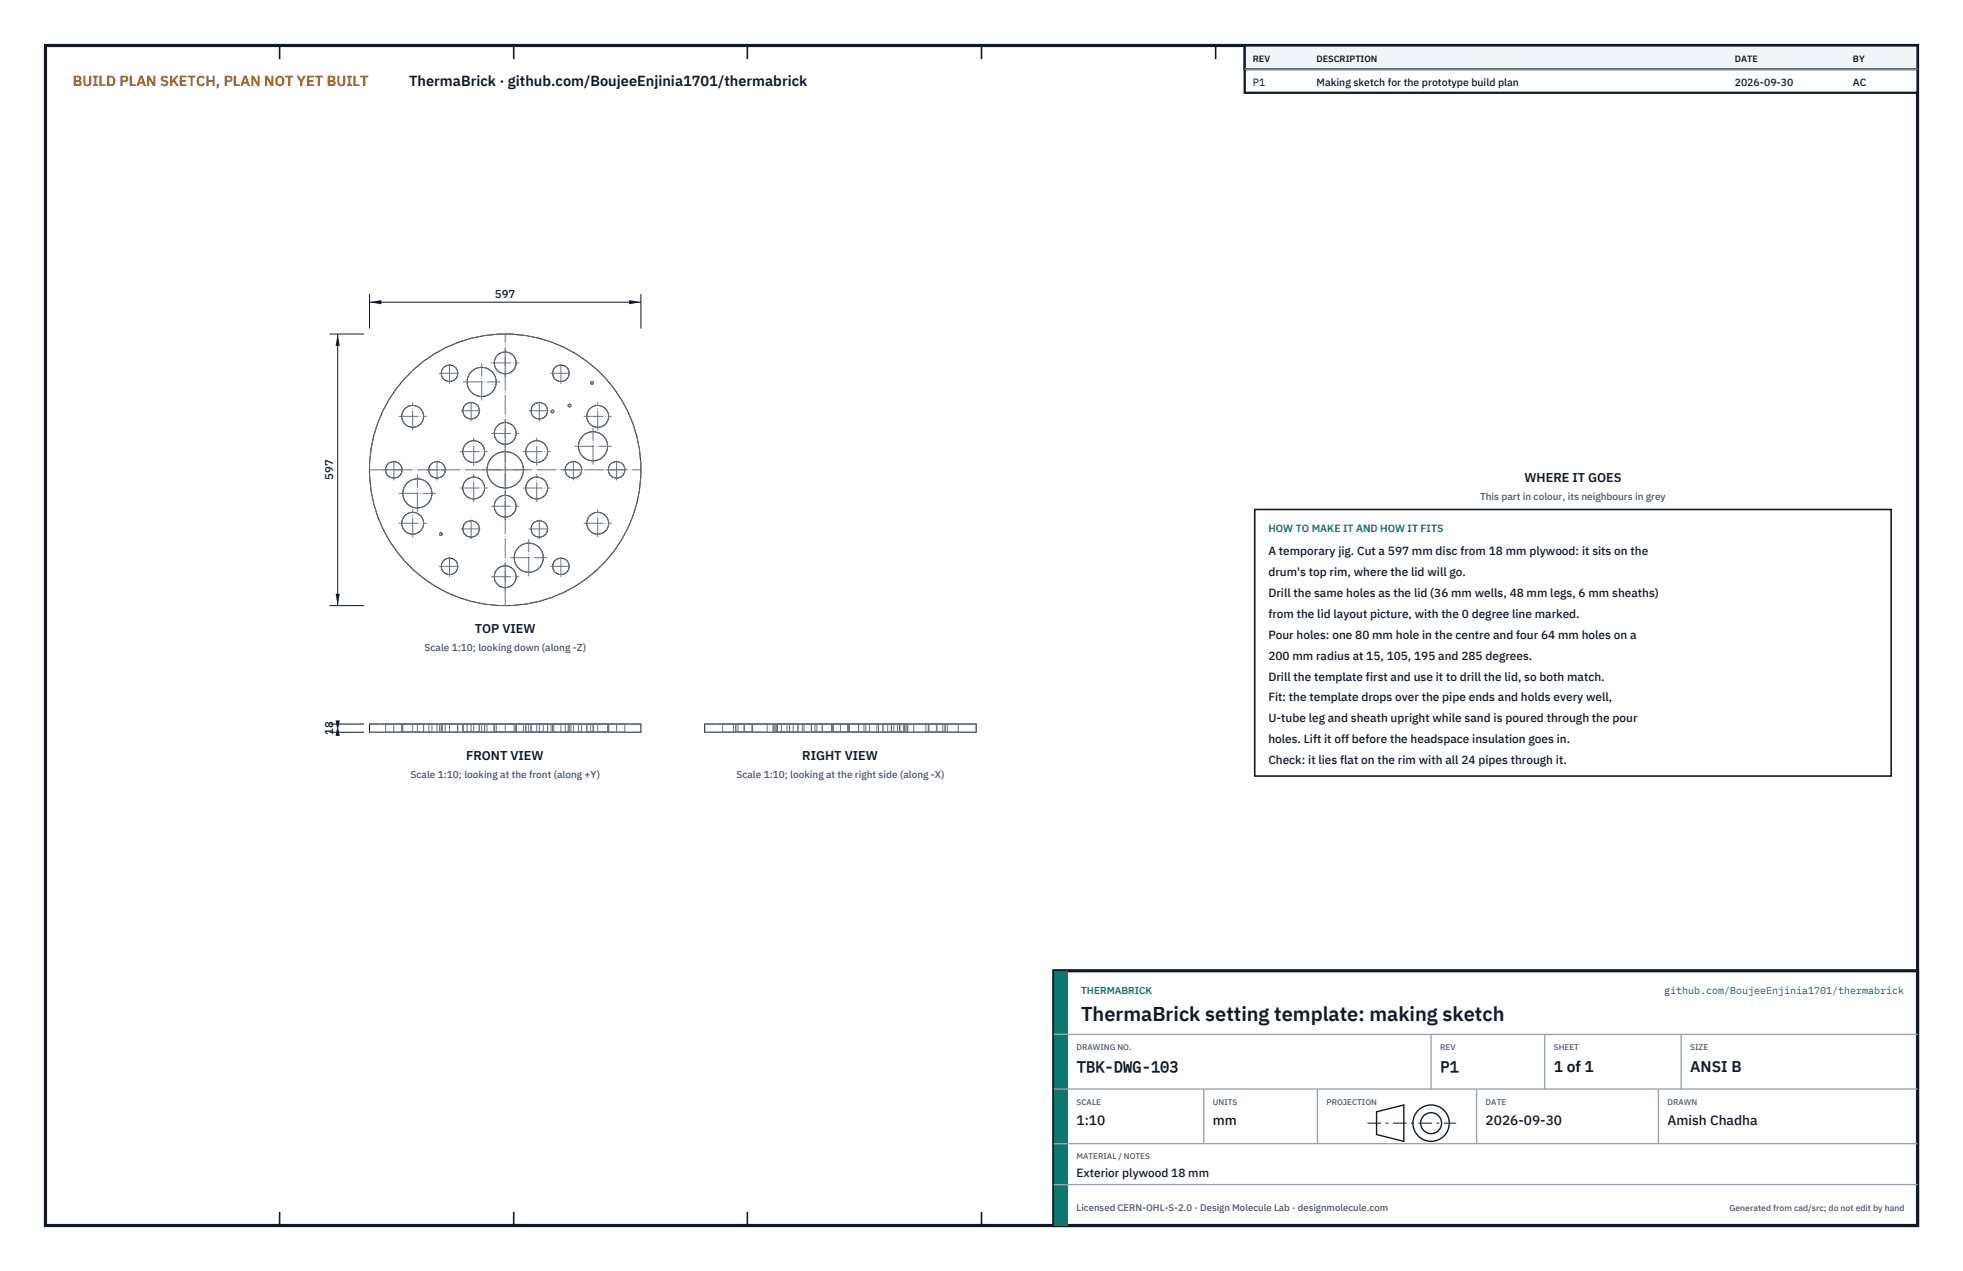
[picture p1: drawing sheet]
<svg xmlns="http://www.w3.org/2000/svg" width="432mm" height="279mm" viewBox="0 0 432 279" stroke-linecap="round" stroke-linejoin="round" font-family="sans-serif">
<path d="M10 10h411.8v259.4h-411.8z" fill="none" stroke="#111827" stroke-width=".7" stroke-linecap="butt"/>
<g fill="none" stroke="#111827" stroke-width=".35">
<path d="M61.5 10v3M113 10v3M164.4 10v3M215.9 10v3M267.4 10v3M318.9 10v3M370.3 10v3M61.5 266.4v3M113 266.4v3M164.4 266.4v3M215.9 266.4v3M267.4 266.4v3"/>
<path d="M318.9 266.4v3M370.3 266.4v3"/>
</g>
<g fill="none" stroke="#111727" stroke-width=".22">
<path d="M121.3 90.2h.4v.5h-.4zM125.1 88.9h.4v.5h-.4zM130 84h.4v.4h-.4zM96.8 117.2h.4v.4h-.4zM81.3 159.2h59.7v1.8h-59.7zM155 159.2h59.7v1.8h-59.7z"/>
<circle cx="111.1" cy="79.8" r="2.4"/>
<circle cx="90.8" cy="91.5" r="2.4"/>
<circle cx="98.9" cy="82.1" r="1.81"/>
<circle cx="103.6" cy="90.3" r="1.81"/>
<circle cx="104.2" cy="99.3" r="2.4"/>
<circle cx="106" cy="84" r="3.2"/>
<circle cx="111.1" cy="95.3" r="2.4"/>
<circle cx="118.1" cy="99.3" r="2.4"/>
<circle cx="118.6" cy="90.3" r="1.81"/>
<circle cx="123.4" cy="82.1" r="1.81"/>
<circle cx="130.5" cy="98.1" r="3.2"/>
<circle cx="131.5" cy="91.5" r="2.4"/>
<circle cx="86.6" cy="103.3" r="1.81"/>
<circle cx="90.8" cy="115" r="2.4"/>
<circle cx="91.8" cy="108.5" r="3.2"/>
<circle cx="96.1" cy="103.3" r="1.81"/>
<circle cx="103.6" cy="116.3" r="1.81"/>
<circle cx="104.2" cy="107.3" r="2.4"/>
<circle cx="111.1" cy="103.3" r="29.9"/>
<circle cx="111.1" cy="111.3" r="2.4"/>
<circle cx="111.1" cy="103.3" r="4"/>
<circle cx="118.1" cy="107.3" r="2.4"/>
<circle cx="118.6" cy="116.3" r="1.81"/>
<circle cx="126.1" cy="103.3" r="1.81"/>
<circle cx="131.5" cy="115" r="2.4"/>
<circle cx="135.6" cy="103.3" r="1.81"/>
<circle cx="98.9" cy="124.5" r="1.81"/>
<circle cx="111.1" cy="126.8" r="2.4"/>
<circle cx="116.3" cy="122.6" r="3.2"/>
<circle cx="123.4" cy="124.5" r="1.81"/>
</g>
<g fill="none" stroke="#6a7180" stroke-width=".22" stroke-dasharray="2.1 .5">
<path d="M121.3 90.2h.4v.5h-.4zM125.1 88.9h.4v.5h-.4zM130 84h.4v.4h-.4zM96.8 117.2h.4v.4h-.4zM84.8 159.2h3.6M88.4 159.2h4.8M88.4 159.2h-3.6M88.6 159.2h6.4M93.2 159.2h-4.8M94.3 159.2h3.6M95 159.2h-6.4M96.7 159.2h.6"/>
<path d="M97.1 159.2h3.6M97.3 159.2h-.6M97.9 159.2h-3.6M100.7 159.2h-3.6M101.8 159.2h4.8M101.8 159.2h3.6M102.8 159.2h6.4M105.4 159.2h-3.6M106.6 159.2h-4.8M107.1 159.2h8M108.7 159.2h4.8M109.2 159.2h-6.4"/>
<path d="M113.1 159.2h6.4M113.5 159.2h-4.8M115.1 159.2h-8M115.7 159.2h4.8M116.8 159.2h3.6M119.5 159.2h-6.4M120.4 159.2h-3.6M120.5 159.2h-4.8M121.2 159.2h.6M121.6 159.2h3.6M121.8 159.2h-.6M124.3 159.2h3.6"/>
<path d="M125 159.2h.6M125.2 159.2h-3.6M125.6 159.2h-.6M127.2 159.2h6.5M127.9 159.2h-3.6M129.1 159.2h4.8M129.9 159.2h.6M130.5 159.2h-.6M133.7 159.2h-6.5M133.8 159.2h3.6M133.9 159.2h-4.8M137.4 159.2h-3.6"/>
<path d="M141 159.2h-59.7M159 159.2h2.4M161.4 159.2h2.4M161.9 159.2h1.8M162.3 159.2h3.3M163.7 159.2h1.8M163.8 159.2h-4.8M165.5 159.2h-3.6M165.6 159.2h3.2M168.8 159.2h-6.5M170.1 159.2h1.8M170.4 159.2h.3"/>
<path d="M170.7 159.2h2.4M170.7 159.2h.3M171 159.2h-.6M171.9 159.2h1.8M173.1 159.2h2.4M173.7 159.2h-3.6M174.5 159.2h2.4M175.5 159.2h-4.8M176.5 159.2h3.2M176.9 159.2h2.4M178.5 159.2h2.4M179.3 159.2h-4.8"/>
<path d="M179.7 159.2h3.2M180.9 159.2h2.4M180.9 159.2h4M182.9 159.2h-6.4M183.1 159.2h1.8M183.3 159.2h-4.8M184.9 159.2h1.8M184.9 159.2h4M186.5 159.2h2.4M186.7 159.2h-3.6M186.8 159.2h3.2M188.9 159.2h2.4"/>
<path d="M188.9 159.2h-8M190 159.2h3.2M190.5 159.2h2.4M191.3 159.2h-4.8M192.9 159.2h2.4M193.2 159.2h-6.4M194.2 159.2h2.4M195.3 159.2h-4.8M196.1 159.2h1.8M196.6 159.2h2.4M197.4 159.2h.3M197.7 159.2h.3"/>
<path d="M197.9 159.2h1.8M198 159.2h-.6M198.7 159.2h.3M199 159.2h.3M199 159.2h-4.8M199.3 159.2h-.6M199.7 159.2h-3.6M201 159.2h3.2M203.7 159.2h.3M204 159.2h.3M204.2 159.2h3.2M204.3 159.2h-.6"/>
<path d="M204.3 159.2h1.8M206 159.2h2.4M206.1 159.2h1.8M207.4 159.2h-6.4M207.9 159.2h-3.6M208.4 159.2h2.4M210.8 159.2h-4.8M214.7 159.2h-59.7M84.8 161h3.6M84.8 161v-1.8M88.4 161h4.8M88.4 161v-1.8"/>
<path d="M88.4 161h-3.6M88.6 161h6.4M88.6 161v-1.8M93.2 161h-4.8M93.2 161v-1.8M94.3 161h3.6M94.3 161v-1.8M95 161h-6.4M95 161v-1.8M96.7 161h.6M96.7 161v-1.8M97.1 161h3.6"/>
<path d="M97.1 161v-1.8M97.3 161h-.6M97.3 161v-1.8M97.9 161h-3.6M97.9 161v-1.8M100.7 161h-3.6M100.7 161v-1.8M101.8 161h4.8M101.8 161v-1.8M101.8 161h3.6M102.8 161h6.4M102.8 161v-1.8"/>
<path d="M105.4 161h-3.6M105.4 161v-1.8M106.6 161h-4.8M106.6 161v-1.8M107.1 161h8M107.1 161v-1.8M108.7 161h4.8M108.7 161v-1.8M109.2 161h-6.4M109.2 161v-1.8M113.1 161h6.4M113.1 161v-1.8"/>
<path d="M113.5 161h-4.8M113.5 161v-1.8M115.1 161h-8M115.1 161v-1.8M115.7 161h4.8M115.7 161v-1.8M116.8 161h3.6M116.8 161v-1.8M119.5 161h-6.4M119.5 161v-1.8M120.4 161h-3.6M120.4 161v-1.8"/>
<path d="M120.5 161h-4.8M120.5 161v-1.8M121.2 161h.6M121.2 161v-1.8M121.6 161h3.6M121.6 161v-1.8M121.8 161h-.6M121.8 161v-1.8M124.3 161h3.6M124.3 161v-1.8M125 161h.6M125 161v-1.8"/>
<path d="M125.2 161h-3.6M125.2 161v-1.8M125.6 161h-.6M125.6 161v-1.8M127.2 161h6.5M127.2 161v-1.8M127.9 161h-3.6M127.9 161v-1.8M129.1 161h4.8M129.1 161v-1.8M129.9 161h.6M129.9 161v-1.8"/>
<path d="M130.5 161h-.6M130.5 161v-1.8M133.7 161h-6.5M133.7 161v-1.8M133.8 161h3.6M133.8 161v-1.8M133.9 161h-4.8M133.9 161v-1.8M137.4 161h-3.6M137.4 161v-1.8M141 161h-59.7M159 161h2.4"/>
<path d="M159 161v-1.8M161.4 161h2.4M161.9 161h1.8M161.9 161v-1.8M162.3 161h3.3M162.3 161v-1.8M163.7 161h1.8M163.8 161h-4.8M163.8 161v-1.8M165.5 161h-3.6M165.5 161v-1.8M165.6 161h3.2"/>
<path d="M168.8 161h-6.5M168.8 161v-1.8M170.1 161h1.8M170.1 161v-1.8M170.4 161h.3M170.4 161v-1.8M170.7 161h2.4M170.7 161v-1.8M170.7 161h.3M171 161h-.6M171 161v-1.8M171.9 161h1.8"/>
<path d="M173.1 161h2.4M173.7 161h-3.6M173.7 161v-1.8M174.5 161h2.4M174.5 161v-1.8M175.5 161h-4.8M175.5 161v-1.8M176.5 161h3.2M176.5 161v-1.8M176.9 161h2.4M178.5 161h2.4M178.5 161v-1.8"/>
<path d="M179.3 161h-4.8M179.3 161v-1.8M179.7 161h3.2M180.9 161h2.4M180.9 161h4M180.9 161v-1.8M182.9 161h-6.4M182.9 161v-1.8M183.1 161h1.8M183.1 161v-1.8M183.3 161h-4.8M183.3 161v-1.8"/>
<path d="M184.9 161h1.8M184.9 161h4M186.5 161h2.4M186.5 161v-1.8M186.7 161h-3.6M186.7 161v-1.8M186.8 161h3.2M186.8 161v-1.8M188.9 161h2.4M188.9 161h-8M188.9 161v-1.8M190 161h3.2"/>
<path d="M190.5 161h2.4M190.5 161v-1.8M191.3 161h-4.8M191.3 161v-1.8M192.9 161h2.4M193.2 161h-6.4M193.2 161v-1.8M194.2 161h2.4M194.2 161v-1.8M195.3 161h-4.8M195.3 161v-1.8M196.1 161h1.8"/>
<path d="M196.1 161v-1.8M196.6 161h2.4M197.4 161h.3M197.4 161v-1.8M197.7 161h.3M197.9 161h1.8M198 161h-.6M198 161v-1.8M198.7 161h.3M198.7 161v-1.8M199 161h.3M199 161h-4.8"/>
<path d="M199 161v-1.8M199.3 161h-.6M199.3 161v-1.8M199.7 161h-3.6M199.7 161v-1.8M201 161h3.2M201 161v-1.8M203.7 161h.3M203.7 161v-1.8M204 161h.3M204.2 161h3.2M204.3 161h-.6"/>
<path d="M204.3 161v-1.8M204.3 161h1.8M206 161h2.4M206 161v-1.8M206.1 161h1.8M207.4 161h-6.4M207.4 161v-1.8M207.9 161h-3.6M207.9 161v-1.8M208.4 161h2.4M210.8 161h-4.8M210.8 161v-1.8"/>
<path d="M214.7 161h-59.7"/>
<circle cx="111.1" cy="79.8" r="2.4"/>
<circle cx="90.8" cy="91.5" r="2.4"/>
<circle cx="98.9" cy="82.1" r="1.81"/>
<circle cx="103.6" cy="90.3" r="1.81"/>
<circle cx="104.2" cy="99.3" r="2.4"/>
<circle cx="106" cy="84" r="3.2"/>
<circle cx="111.1" cy="95.3" r="2.4"/>
<circle cx="118.1" cy="99.3" r="2.4"/>
<circle cx="118.6" cy="90.3" r="1.81"/>
<circle cx="123.4" cy="82.1" r="1.81"/>
<circle cx="130.5" cy="98.1" r="3.2"/>
<circle cx="131.5" cy="91.5" r="2.4"/>
<circle cx="86.6" cy="103.3" r="1.81"/>
<circle cx="90.8" cy="115" r="2.4"/>
<circle cx="91.8" cy="108.5" r="3.2"/>
<circle cx="96.1" cy="103.3" r="1.81"/>
<circle cx="103.6" cy="116.3" r="1.81"/>
<circle cx="104.2" cy="107.3" r="2.4"/>
<circle cx="111.1" cy="103.3" r="29.9"/>
<circle cx="111.1" cy="111.3" r="2.4"/>
<circle cx="111.1" cy="103.3" r="4"/>
<circle cx="118.1" cy="107.3" r="2.4"/>
<circle cx="118.6" cy="116.3" r="1.81"/>
<circle cx="126.1" cy="103.3" r="1.81"/>
<circle cx="131.5" cy="115" r="2.4"/>
<circle cx="135.6" cy="103.3" r="1.81"/>
<circle cx="98.9" cy="124.5" r="1.81"/>
<circle cx="111.1" cy="126.8" r="2.4"/>
<circle cx="116.3" cy="122.6" r="3.2"/>
<circle cx="123.4" cy="124.5" r="1.81"/>
</g>
<g fill="none" stroke="#6a7180" stroke-width=".22" stroke-dasharray="4.2 .5 0 .5">
<path d="M108.1 79.8h6M87.8 91.5h6M90.8 94.5v-6M96.6 82.1h4.5M98.9 84.3v-4.5M101.2 99.3h6M101.4 90.3h4.5M102 84h8M103.6 92.5v-4.5M106 88v-8M108.1 95.3h6M111.1 98.3v-6"/>
<path d="M111.1 82.8v-6M115.1 99.3h6M116.4 90.3h4.5M118.6 92.5v-4.5M121.1 82.1h4.5M123.4 84.3v-4.5M126.5 98.1h8M128.5 91.5h6M131.5 94.5v-6M81.3 103.3h59.7M84.4 103.3h4.5M86.6 105.5v-4.5"/>
<path d="M87.8 115h6M87.8 108.5h8M90.8 118v-6M91.8 112.5v-8M93.9 103.3h4.5M96.1 105.5v-4.5M101.2 107.3h6M101.4 116.3h4.5M103.6 118.5v-4.5M104.2 110.3v-6M104.2 102.3v-6M106.1 103.3h10"/>
<path d="M108.1 111.3h6M111.1 114.3v-6M111.1 108.3v-10M115.1 107.3h6M116.4 116.3h4.5M118.1 110.3v-6M118.1 102.3v-6M118.6 118.5v-4.5M123.9 103.3h4.5M126.1 105.5v-4.5M128.5 115h6M130.5 102.1v-8"/>
<path d="M131.5 118v-6M133.4 103.3h4.5M135.6 105.5v-4.5M96.6 124.5h4.5M98.9 126.7v-4.5M108.1 126.8h6M111.1 133.1v-59.7M111.1 129.8v-6M112.3 122.6h8M116.3 126.6v-8M121.1 124.5h4.5M123.4 126.7v-4.5"/>
<path d="M86.6 161v-1.8M90.8 161v-1.8M91.8 161v-1.8M96.1 161v-1.8M98.9 161v-1.8M103.6 161v-1.8M104.2 161v-1.8M106 161v-1.8M111.1 161v-1.8M116.3 161v-1.8M118.1 161v-1.8M118.6 161v-1.8"/>
<path d="M123.4 161v-1.8M126.1 161v-1.8M130.5 161v-1.8M131.5 161v-1.8M135.6 161v-1.8M161.4 161v-1.8M163.7 161v-1.8M165.5 161v-1.8M171.9 161v-1.8M173.1 161v-1.8M176.9 161v-1.8M179.7 161v-1.8"/>
<path d="M180.9 161v-1.8M184.9 161v-1.8M188.9 161v-1.8M190 161v-1.8M192.9 161v-1.8M196.6 161v-1.8M197.9 161v-1.8M204.2 161v-1.8M206.1 161v-1.8M208.4 161v-1.8"/>
</g>
<path d="M81.3 64.6v7.6M81.3 66.4h59.7M141 64.6v7.6" fill="none" stroke="#111827" stroke-width=".22"/>
<path d="M81.3 66.4l2.6-.4v.9zM138.4 66v.9l2.6-.5z" fill="#111827"/>
<path d="M72.5 73.4h7.6M74.3 73.4v59.7M72.5 133.1h7.6" fill="none" stroke="#111827" stroke-width=".22"/>
<path d="M74.3 73.4l-.5 2.6h.9zM73.8 130.5h.9l-.4 2.6z" fill="#111827"/>
<path d="M72.5 159.2h7.6M74.3 159.2v1.8M72.5 161h7.6" fill="none" stroke="#111827" stroke-width=".22"/>
<path d="M74.3 159.2l-.5 2.6h.9zM73.8 158.4h.9l-.4 2.6z" fill="#111827"/>
<path d="M276 112h140v58.6h-140z" fill="#fff" stroke="#111827" stroke-width=".35"/>
<path d="M273.8 10h148v10.4h-148z" fill="#fff" stroke="#111827" stroke-width=".5"/>
<path d="M273.8 10h148v5.2h-148z" fill="#f3f4f6" stroke="#111827" stroke-width=".5"/>
<path d="M273.8 15.2h148" fill="none" stroke="#9ca3af" stroke-width=".3"/>
<path d="M231.8 213.4h190v56h-190z" fill="#fff" stroke="#111827" stroke-width=".7" stroke-linecap="butt"/>
<path d="M231.8 213.4h3v56h-3z" fill="#0f766e"/>
<path d="M231.8 227.4h190M231.8 239.4h190M264.8 239.4v12M289.8 239.4v12M314.8 227.4v12M324.8 239.4v12M339.8 227.4v12M364.8 239.4v12M369.8 227.4v12M231.8 251.4h190M231.8 260.4h190" fill="none" stroke="#9ca3af" stroke-width=".3"/>
<g fill="none" stroke="#111827" stroke-width=".3">
<path d="M302.8 244.4l6-1.5v8l-6-1.5z"/>
<circle cx="314.8" cy="246.9" r="4"/>
<circle cx="314.8" cy="246.9" r="2.3"/>
</g>
<path d="M300.8 246.9h19.5" fill="none" stroke="#111827" stroke-width=".22" stroke-dasharray="3 1 .6 1" stroke-linecap="butt"/>
<text font-size="4.4" fill="#111827" x="237.8" y="224.4">ThermaBrick setting template: making sketch</text>
<g font-size="3.4" fill="#111827">
<text x="236.8" y="235.6">TBK-DWG-103</text>
<text x="316.8" y="235.6">P1</text>
<text x="341.8" y="235.6">1 of 1</text>
<text x="371.8" y="235.6">ANSI B</text>
</g>
<text font-size="3.2" fill="#b45309" x="16" y="19">BUILD PLAN SKETCH, PLAN NOT YET BUILT</text>
<text font-size="3.2" fill="#111827" x="90" y="19">ThermaBrick · github.com/BoujeeEnjinia1701/thermabrick</text>
<g font-size="3" fill="#111827">
<text x="236.8" y="247.2">1:10</text>
<text x="266.8" y="247.2">mm</text>
<text x="326.8" y="247.2">2026-09-30</text>
<text x="366.8" y="247.2">Amish Chadha</text>
</g>
<g font-size="2.8" fill="#111827">
<text x="335.3" y="106">WHERE IT GOES</text>
<text x="104.4" y="139.2">TOP VIEW</text>
<text x="102.5" y="167">FRONT VIEW</text>
<text x="176.5" y="167">RIGHT VIEW</text>
</g>
<g font-size="2.6" fill="#111827">
<text x="279" y="122">A temporary jig. Cut a 597 mm disc from 18 mm plywood: it sits on the</text>
<text x="279" y="126.6">drum's top rim, where the lid will go.</text>
<text x="279" y="131.2">Drill the same holes as the lid (36 mm wells, 48 mm legs, 6 mm sheaths)</text>
<text x="279" y="135.8">from the lid layout picture, with the 0 degree line marked.</text>
<text x="279" y="140.4">Pour holes: one 80 mm hole in the centre and four 64 mm holes on a</text>
<text x="279" y="145">200 mm radius at 15, 105, 195 and 285 degrees.</text>
<text x="279" y="149.6">Drill the template first and use it to drill the lid, so both match.</text>
<text x="279" y="154.2">Fit: the template drops over the pipe ends and holds every well,</text>
<text x="279" y="158.8">U-tube leg and sheath upright while sand is poured through the pour</text>
<text x="279" y="163.4">holes. Lift it off before the headspace insulation goes in.</text>
<text x="279" y="168">Check: it lies flat on the rim with all 24 pipes through it.</text>
<text x="236.8" y="258.8">Exterior plywood 18 mm</text>
</g>
<g font-size="2.5" fill="#111827">
<text x="108.9" y="65.4">597</text>
<text x="73.3" y="105.5" transform="rotate(-90 73.3 105.5)">597</text>
<text x="73.3" y="161.6" transform="rotate(-90 73.3 161.6)">18</text>
</g>
<g font-size="2.3" fill="#111827">
<text x="275.6" y="18.8">P1</text>
<text x="289.6" y="18.8">Making sketch for the prototype build plan</text>
<text x="381.6" y="18.8">2026-09-30</text>
<text x="407.6" y="18.8">AC</text>
</g>
<text font-size="2.3" fill="#0f766e" x="279" y="117">HOW TO MAKE IT AND HOW IT FITS</text>
<g font-size="2.2" fill="#4b5563">
<text x="325.6" y="110">This part in colour, its neighbours in grey</text>
<text x="93.4" y="143.2">Scale 1:10; looking down (along -Z)</text>
<text x="90.3" y="171">Scale 1:10; looking at the front (along +Y)</text>
<text x="162" y="171">Scale 1:10; looking at the right side (along -X)</text>
</g>
<g font-size="2.2" fill="#0f766e">
<text x="237.8" y="218.4">THERMABRICK</text>
<text x="366.1" y="218.4">github.com/BoujeeEnjinia1701/thermabrick</text>
</g>
<text font-size="2.1" fill="#4b5563" x="236.8" y="266.2">Licensed CERN-OHL-S-2.0 · Design Molecule Lab · designmolecule.com</text>
<g font-size="2" fill="#111827">
<text x="275.6" y="13.6">REV</text>
<text x="289.6" y="13.6">DESCRIPTION</text>
<text x="381.6" y="13.6">DATE</text>
<text x="407.6" y="13.6">BY</text>
</g>
<text font-size="1.9" fill="#4b5563" x="380.4" y="266.2">Generated from cad/src; do not edit by hand</text>
<g font-size="1.8" fill="#4b5563">
<text x="236.8" y="230.8">DRAWING NO.</text>
<text x="316.8" y="230.8">REV</text>
<text x="341.8" y="230.8">SHEET</text>
<text x="371.8" y="230.8">SIZE</text>
<text x="236.8" y="242.8">SCALE</text>
<text x="266.8" y="242.8">UNITS</text>
<text x="291.8" y="242.8">PROJECTION</text>
<text x="326.8" y="242.8">DATE</text>
<text x="366.8" y="242.8">DRAWN</text>
<text x="236.8" y="254.8">MATERIAL / NOTES</text>
</g>
</svg>
